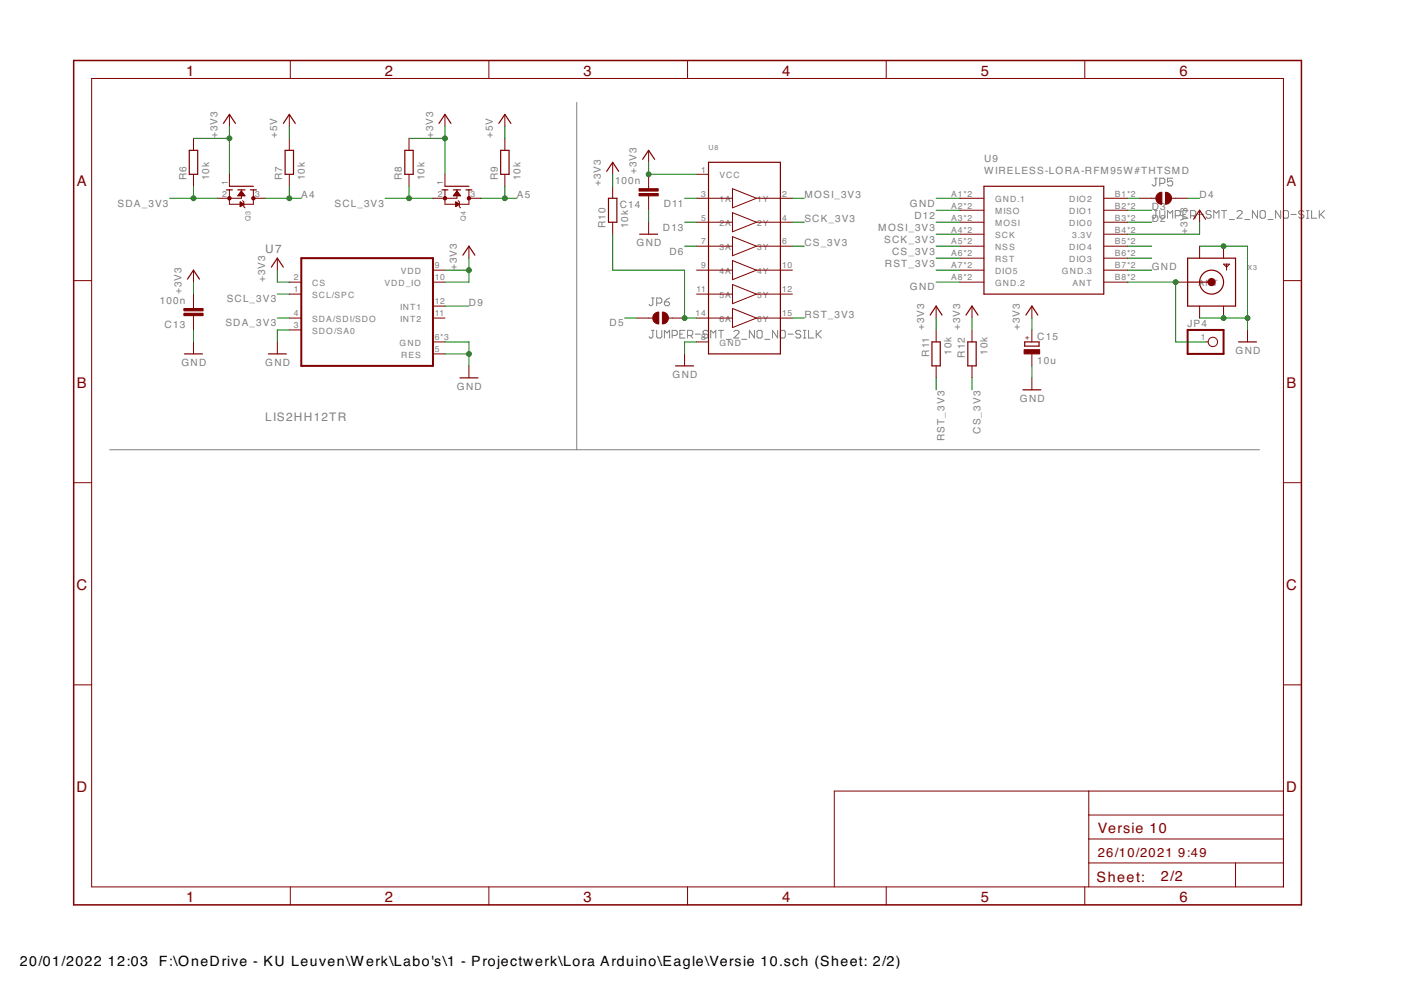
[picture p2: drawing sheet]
<svg xmlns="http://www.w3.org/2000/svg" width="297mm" height="210mm" viewBox="0 0 297 210" stroke-linecap="round" stroke-linejoin="round" font-family="sans-serif">
<g fill="none" stroke="#808080" stroke-width=".21">
<path d="M122.3 21.7v73.7M244.8 37.8h.5M245.1 37.8v1.3l-.3 .3h-.3l-.2-.3M245.9 38.9h.8l.3-.3v-.5l-.3-.3h-.8v1.6M248.6 37.8h-1.1v.8l.6-.3h.2l.3 .3v.5l-.3 .3h-.5l-.3-.3M244.8 44.6h.5M245.1 44.6v1.4l-.3 .3h-.3l-.2-.3M245.9 44.6v1.4l.3 .3h.5l.3-.3v-1.4M247.5 46.3v-1.7l.6 .6 .5-.6v1.7M249.2 45.7h.8l.3-.2v-.6l-.3-.3h-.8v1.7M250.8 45.5h.6M251.9 44.6h-1.1v1.7h1.1"/>
<path d="M252.4 45.7h.9l.2-.2v-.6l-.2-.3h-.9v1.7M253 45.7l.5 .6M254.1 45.5h1.1M256.8 44.9l-.3-.3h-.5l-.3 .3v.3l.3 .3h.5l.3 .2v.3l-.3 .3h-.5l-.3-.3M257.3 46.3v-1.7l.6 .6 .5-.6v1.7M259 44.6h1.1M259.5 44.6v1.7M260.6 46.5h1.1M262.3 44.9l.2-.3h.6l.3 .3v.3l-1.1 1.1h1.1M263.9 46.5h1.1M266.6 44.6v1.7l-1.1-1.7v1.7M267.2 44.9l.2-.3h.6l.3 .3v1.1l-.3 .3h-.6l-.2-.3z"/>
<path d="M268.8 46.5h1.1M271.5 44.6v1.7l-1.1-1.7v1.7M272.1 44.9l.3-.3h.5l.3 .3v1.1l-.3 .3h-.5l-.3-.3zM273.7 45.5h1.1M276.4 44.9l-.2-.3h-.6l-.2 .3v.3l.2 .3h.6l.2 .2v.3l-.2 .3h-.6l-.2-.3M277 46.3h.5M277 44.6h.5M277.3 44.6v1.7M278.1 44.6v1.7h1.1M279.7 44.6v1.7M280 45.5l.8 .8M280.8 44.6l-1.1 1.1"/>
<path d="M138.1 70h.6M138.1 63.2h.6M138.4 70v1.4l-.3 .3h-.2l-.3-.3M138.4 63.2v1.3l-.3 .3h-.2l-.3-.3M139.2 70v1.4l.3 .3h.5l.3-.3v-1.4M139.2 64.3h.8l.3-.3v-.5l-.3-.3h-.8v1.6M140.9 64h.8l.3 .3v.2l-.3 .3h-.6l-.2-.3zM140.9 71.7v-1.7l.5 .6 .6-.6v1.7M142 63.2l-.6 .3-.5 .5M142.5 71.1h.8l.3-.3v-.5l-.3-.3h-.8v1.7M144.1 70.8h.6M145.2 70h-1.1v1.7h1.1"/>
<path d="M145.8 71.1h.8l.3-.3v-.5l-.3-.3h-.8v1.7M146.3 71.1l.6 .6M147.4 70.8h1.1M150.1 70.3l-.2-.3h-.6l-.2 .3v.3l.2 .2h.6l.2 .3v.3l-.2 .3h-.6l-.2-.3M150.7 71.7v-1.7l.5 .6 .6-.6v1.7M152.3 70h1.1M152.9 70v1.7M154 71.9h1M155.6 70.3l.3-.3h.5l.3 .3v.3l-1.1 1.1h1.1M157.2 71.9h1.1M160 70v1.7l-1.1-1.7v1.7M160.5 70.3l.3-.3h.5l.3 .3v1.1l-.3 .3h-.5l-.3-.3z"/>
<path d="M162.2 71.9h1M164.9 70v1.7l-1.1-1.7v1.7M165.7 70h.5l.3 .3v1.1l-.3 .3h-.5l-.3-.3v-1.1zM167.1 70.8h1M169.8 70.3l-.3-.3h-.5l-.3 .3v.3l.3 .2h.5l.3 .3v.3l-.3 .3h-.5l-.3-.3M170.3 71.7h.6M170.3 70h.6M170.6 70v1.7M171.4 70v1.7h1.1M173.1 70v1.7M173.3 70.8l.8 .9M174.1 70l-1 1.1"/>
<path d="M23.2 95.4h243.8"/>
</g>
<g fill="none" stroke="#800000" stroke-width=".21">
<path d="M19.4 16.6h252.7v171.4h-252.7zM61.6 12.8v3.8M103.7 12.8v3.8M145.8 12.8v3.8M187.9 12.8v3.8M230 12.8v3.8M41 29.3v2.6M41 37v2.5M48.6 24.3v2.5M48.6 37v2.5M61.3 24.3v2.5M61.3 29.3v2.6"/>
<path d="M61.3 37v2.5M86.7 29.3v2.6M86.7 37v2.5M94.3 24.3v2.5M94.3 37v2.5M107 24.3v2.5M107 29.3v2.6M107 37v2.5M129.9 34.4v2.6M129.9 39.5v2.5M137.5 31.9v2.5M137.5 37v3"/>
<path d="M147.7 37h2.5M15.6 59.5h3.8M41 57.3v2.5M48.6 40.3v3h5.1v-3M50.5 41.4h1.4M50.6 41.3h1.2M50.7 41.2h1M50.7 41.1h.9M50.8 41h.7M50.9 42.8l.8 .5-.8 .5zM50.9 43.8h.1M50.9 43.6h.3"/>
<path d="M50.9 43.5h.5M50.9 43.4h.7M50.9 43.3h.7M50.9 43.1h.5M50.9 43h.4M50.9 42.9h.2M50.9 40.9h.5M51 40.7h.3M51.1 40.6h.1M51.2 40.3v1.7h-5.1M51.2 40.5l.7 1h-1.5zM51.4 42.5l.3 .3v1l.2 .3"/>
<path d="M53.7 42h2.6M58.8 54.7v2.6M61.3 59.8h2.6M91.8 57.3h2.5M91.8 59.8h2.5M94.3 40.3v3h5.1v-3M96.2 41.4h1.4M96.3 41.3h1.2M96.4 41.2h1M96.5 41.1h.8M96.5 41h.7M96.6 43.8h.1"/>
<path d="M96.6 43.6h.3M96.6 43.5h.5M96.6 43.4h.7M96.6 43.3h.7M96.6 43.1h.6M96.6 43h.4M96.6 42.9h.2M96.6 40.9h.5M96.6 42.8l.8 .5-.8 .5zM96.7 40.7h.3M96.8 40.6h.2M96.9 40.3v1.7h-5.1"/>
<path d="M96.9 40.5l.7 1h-1.5zM97.1 42.5l.3 .3v1l.2 .3M99.4 42h2.6M99.4 52.2v2.5M129.9 47.1v2.6M137.5 41.5v3.1M137.5 47.1v2.6M147.7 42h7.6M147.7 47.1h7.6M147.7 52.2h7.6M147.7 57.3h7.6M155.3 40l5.1 2-5.1 2.1z"/>
<path d="M155.3 45.1l5.1 2-5.1 2zM155.3 50.2l5.1 2-5.1 2zM155.3 55.2l5.1 2.1-5.1 2zM160.4 42h7.6M160.4 47.1h7.6M160.4 52.2h7.6M160.4 57.3h7.6M203.5 42h5.1M203.5 44.6h5.1M203.5 47.1h5.1M203.5 49.7h5.1M203.5 52.2h5.1"/>
<path d="M203.5 54.7h5.1M203.5 57.3h5.1M203.5 59.8h5.1M234 42h5.1M234 44.6h5.1M234 47.1h5.1M234 49.7h5.1M234 52.2h5.1M234 54.7h5.1M234 57.3h5.1M234 59.8h5.1M241.6 42h3.5"/>
<path d="M248.4 42h3.4M249.3 59.8h2.5M254.3 44.6v2.5M254.3 52.2v2.5M259.4 56h1.3l-.6 .6zM259.4 52.2v2.5M260.1 56v1.3M272.1 59.5h3.8M41 62.4v3M41 66.9v3.1M41 72.5v2.5M58.8 72.5v2.5"/>
<path d="M61.3 62.4h2.6M61.3 67.4h2.6M61.3 70h2.6M91.8 72.5h2.5M91.8 67.4h2.5M91.8 64.9h2.5M91.8 75h2.5M99.4 77.6v2.5M135 67.4h3.4M141.7 67.4h3.4M145.1 75v2.6M147.7 72.5h2.5"/>
<path d="M147.7 62.4h7.6M147.7 67.4h7.6M155.3 60.3l5.1 2.1-5.1 2zM155.3 65.4l5.1 2-5.1 2zM160.4 62.4h7.6M160.4 67.4h7.6M198.5 64.9v2.5M198.5 70v2.5M198.5 77.6v2.5M206.1 64.9v2.5M206.1 70v2.5M206.1 77.6v2.5"/>
<path d="M218.8 64.9v2.5M218.8 70v2.5M218.8 75v2.6M254.3 64.9v2.5M255.6 72.5h.6M259.4 64.9v2.5M264.5 70v2.5M218.8 80.1v2.6M15.6 102.3h3.8M272.1 102.3h3.8M15.6 145.2h3.8M272.1 145.2h3.8"/>
<path d="M230.8 167.7v20.3M230.8 177.9h41.3M230.8 172.8h41.3M272.1 167.7h-95.2v20.3M61.6 188v3.9M103.7 188v3.9M145.8 188v3.9M187.9 188v3.9M230 188v3.9M230.8 183h41.3M262 183v5"/>
<circle cx="257.2" cy="72.5" r=".99"/>
</g>
<path d="M15.6 12.8h260.3v179.1h-260.3z" fill="none" stroke="#800000" stroke-width=".32"/>
<g fill="none" stroke="#800000" stroke-width=".25">
<path d="M40.1 31.9h1.8v5.1h-1.8zM47.4 26.2l1.2-1.9 1.3 1.9M48.6 39.5h5.1M60.1 26.2l1.2-1.9 1.3 1.9M60.5 31.9h1.7v5.1h-1.7zM85.8 31.9h1.8v5.1h-1.8zM93.1 26.2l1.2-1.9 1.3 1.9M94.3 39.5h5.1M105.8 26.2l1.2-1.9 1.3 1.9M106.2 31.9h1.7v5.1h-1.7zM128.6 36.3l1.3-1.9 1.3 1.9M136.2 33.8l1.3-1.9 1.3 1.9"/>
<path d="M150.2 34.4h15.3v40.6h-15.3zM208.6 39.5h25.4v22.9h-25.4zM39.8 59.2l1.2-1.9 1.3 1.9M48 40.3h1.3M50.4 40.3h1.5M53.1 40.3h1.3M57.5 56.6l1.3-1.9 1.3 1.9M93.7 40.3h1.3M96.1 40.3h1.5M98.1 54.1l1.3-1.9 1.3 1.9M98.8 40.3h1.3M129 42h1.8v5.1h-1.8z"/>
<path d="M135.6 49.7h3.8M251.8 54.7h10.2v10.2h-10.2zM251.8 59.8h5.1M253.1 46.5l1.2-1.9 1.3 1.9M39.1 75h3.8M56.9 75h3.8M143.2 77.6h3.8M197.2 66.8l1.3-1.9 1.2 1.9M197.6 72.5h1.7v5.1h-1.7zM204.8 66.8l1.3-1.9 1.2 1.9M205.2 72.5h1.8v5.1h-1.8zM217.3 72.5h3v.9h-3z"/>
<path d="M217.5 66.8l1.3-1.9 1.2 1.9M262.6 72.5h3.8M97.5 80.1h3.8M216.9 82.7h3.8"/>
<circle cx="256.9" cy="59.8" r="2.54"/>
</g>
<g fill="#800000" stroke="#800000" stroke-width=".21">
<path d="M247.1 40.8a1.27 1.27 0 0 1 1.3 1.2 1.27 1.27 0 0 1-1.3 1.3z" fill-rule="evenodd"/>
<path d="M245.4 41.2l.5-.4h.4v2.5a1.27 1.27 0 0 1-1.1-.7 1.27 1.27 0 0 1 .2-1.4z" fill-rule="evenodd"/>
<path d="M140.4 66.2a1.26 1.26 0 0 1 1.3 1.2 1.26 1.26 0 0 1-1.3 1.3z" fill-rule="evenodd"/>
<path d="M138.7 66.6l.5-.4h.5v2.5a1.26 1.26 0 0 1-1.2-.8 1.26 1.26 0 0 1 .2-1.3z" fill-rule="evenodd"/>
<circle cx="256.9" cy="59.8" r=".77"/>
<circle cx="48.6" cy="42" r=".36"/>
<circle cx="53.7" cy="42" r=".36"/>
<circle cx="94.3" cy="42" r=".36"/>
<circle cx="99.4" cy="42" r=".36"/>
</g>
<path d="M63.9 54.7h27.9v22.9h-27.9zM251.8 70h7.6v5h-7.6z" fill="none" stroke="#800000" stroke-width=".42"/>
<g fill="#800000" stroke="#800000" stroke-width=".21">
<path d="M135.5 40h4.1v.5h-4.1z"/>
<path d="M135.5 41h4.1v.5h-4.1z"/>
<path d="M217.1 74.1h3.3v.9h-3.3z"/>
<path d="M39 65.4h4.1v.5h-4.1z"/>
<path d="M39 66.4h4.1v.5h-4.1z"/>
</g>
<g fill="none" stroke="#008000" stroke-width=".21">
<path d="M41 39.5v2.5M41 29.3h7.6M48.6 26.8v10.2M61.3 26.8v2.5M61.3 39.5v2.5M86.7 29.3h7.6M86.7 39.5v2.5M94.3 26.8v10.2M107 26.8v2.5M107 39.5v2.5M129.9 37v2.5M137.5 34.4v2.6h10.2"/>
<path d="M35.9 42h10.2M41 59.8v2.6M56.3 42h7.6M58.8 57.3v2.5h2.5M81.6 42h10.2M94.3 57.3h5.1M99.4 54.7v5.1h-5.1M102 42h7.6M129.9 49.7v7.6h15.2v10.1h2.6M137.5 44.6v2.5M145.1 52.2h2.6M145.1 42h2.6"/>
<path d="M145.1 47.1h2.6M168 52.2h2.5M168 42h2.5M168 47.1h2.5M198.5 52.2h5M198.5 42h5M198.5 59.8h5M198.5 57.3h5M198.5 49.7h5M198.5 47.1h5M198.5 54.7h5M198.5 44.6h5"/>
<path d="M239.1 52.2h5.1M239.1 59.8h10.2v12.7h6.3M239.1 42h2.5M239.1 57.3h5.1M239.1 47.1h5.1M239.1 54.7h5.1M239.1 44.6h5.1M251.8 42h2.5M254.3 52.2h10.2v17.8M254.3 47.1v2.6h-15.2M41 70v2.5M58.8 67.4h2.5"/>
<path d="M58.8 62.4h2.5M61.3 70h-2.5v2.5M94.3 72.5h5.1v5.1M94.3 75h5.1M94.3 64.9h5.1M132.4 67.4h2.6M147.7 72.5h-2.6v2.5M168 67.4h2.5M198.5 67.4v2.6M206.1 67.4v2.6M218.8 67.4v2.6M218.8 77.6v2.5"/>
<path d="M254.3 67.4h10.2M198.5 80.1v2.6M206.1 80.1v2.6"/>
</g>
<g fill="#008000" stroke="#008000" stroke-width=".21">
<circle cx="259.4" cy="52.2" r=".51"/>
<circle cx="259.4" cy="67.4" r=".51"/>
<circle cx="264.5" cy="67.4" r=".51"/>
<circle cx="99.4" cy="75" r=".51"/>
<circle cx="249.3" cy="59.8" r=".51"/>
<circle cx="137.5" cy="37" r=".51"/>
<circle cx="48.6" cy="29.3" r=".51"/>
<circle cx="94.3" cy="29.3" r=".51"/>
<circle cx="99.4" cy="57.3" r=".51"/>
<circle cx="41" cy="42" r=".51"/>
<circle cx="86.7" cy="42" r=".51"/>
<circle cx="107" cy="42" r=".51"/>
<circle cx="61.3" cy="42" r=".51"/>
<circle cx="145.1" cy="67.4" r=".51"/>
</g>
<g font-size="3.7" fill="#800000">
<text x="39.5" y="16">1</text>
<text x="81.6" y="16">2</text>
<text x="123.7" y="16">3</text>
<text x="165.8" y="16">4</text>
<text x="207.9" y="16">5</text>
<text x="250" y="16">6</text>
<text x="16.3" y="39.4">A</text>
<text x="272.8" y="39.4">A</text>
<text x="16.3" y="82.2">B</text>
<text x="272.8" y="82.2">B</text>
<text x="16.2" y="125.1">C</text>
<text x="272.7" y="125.1">C</text>
<text x="16.2" y="167.9">D</text>
<text x="272.7" y="167.9">D</text>
<text x="39.5" y="191.2">1</text>
<text x="81.6" y="191.2">2</text>
<text x="123.7" y="191.2">3</text>
<text x="165.8" y="191.2">4</text>
<text x="207.9" y="191.2">5</text>
<text x="250" y="191.2">6</text>
</g>
<g font-size="3.6" fill="#800000">
<text x="232.8" y="176.6">Versie 10</text>
<text x="232.5" y="186.9">Sheet:</text>
<text x="246.1" y="186.8">2/2</text>
</g>
<g font-size="3.5">
<text x="4.2" y="204.7">20/01/2022</text>
<text x="22.9" y="204.7">12:03 F:\OneDrive - KU Leuven\Werk\Labo's\1 - Projectwerk\Lora Arduino\Eagle\Versie 10.sch (Sheet: 2/2)</text>
</g>
<g font-size="3.2" fill="#800000">
<text x="232.8" y="181.7">26/10/2021</text>
<text x="249.8" y="181.7">9:49</text>
</g>
<g font-size="2.9" fill="#808080">
<text x="56.3" y="53.7">U7</text>
<text x="56.3" y="89.2">LIS2HH12TR</text>
</g>
<g font-size="2.5" fill="#808080">
<text x="46.1" y="29.3" transform="rotate(-90 46.1 29.3)">+3V3</text>
<text x="58.8" y="29.3" transform="rotate(-90 58.8 29.3)">+5V</text>
<text x="91.8" y="29.3" transform="rotate(-90 91.8 29.3)">+3V3</text>
<text x="104.5" y="29.3" transform="rotate(-90 104.5 29.3)">+5V</text>
<text x="208.6" y="34.4">U9</text>
<text x="39.5" y="38.2" transform="rotate(-90 39.5 38.2)">R6</text>
<text x="44.3" y="38.2" transform="rotate(-90 44.3 38.2)">10k</text>
<text x="59.8" y="38.2" transform="rotate(-90 59.8 38.2)">R7</text>
<text x="64.6" y="38.2" transform="rotate(-90 64.6 38.2)">10k</text>
<text x="85.2" y="38.2" transform="rotate(-90 85.2 38.2)">R8</text>
<text x="90" y="38.2" transform="rotate(-90 90 38.2)">10k</text>
<text x="105.5" y="38.2" transform="rotate(-90 105.5 38.2)">R9</text>
<text x="110.3" y="38.2" transform="rotate(-90 110.3 38.2)">10k</text>
<text x="127.4" y="39.5" transform="rotate(-90 127.4 39.5)">+3V3</text>
<text x="130.4" y="39.1">100n</text>
<text x="135" y="37" transform="rotate(-90 135 37)">+3V3</text>
<text x="208.6" y="37">WIRELESS-LORA-RFM95W#THTSMD</text>
<text x="24.9" y="43.8">SDA_3V3</text>
<text x="63.9" y="42">A4</text>
<text x="70.9" y="43.8">SCL_3V3</text>
<text x="109.6" y="42">A5</text>
<text x="131.4" y="44.2">C14</text>
<text x="140.7" y="43.8">D11</text>
<text x="170.5" y="42">MOSI_3V3</text>
<text x="170.5" y="47.1">SCK_3V3</text>
<text x="192.9" y="43.8">GND</text>
<text x="193.9" y="46.4">D12</text>
<text x="244.2" y="44.6">D3</text>
<text x="244.2" y="47.1">D2</text>
<text x="254.3" y="42">D4</text>
<text x="128.4" y="48.4" transform="rotate(-90 128.4 48.4)">R10</text>
<text x="133.2" y="48.4" transform="rotate(-90 133.2 48.4)">10k</text>
<text x="135" y="52.2">GND</text>
<text x="140.5" y="48.9">D13</text>
<text x="141.9" y="54">D6</text>
<text x="170.5" y="52.2">CS_3V3</text>
<text x="186.2" y="48.9">MOSI_3V3</text>
<text x="187.5" y="51.4">SCK_3V3</text>
<text x="189.1" y="54">CS_3V3</text>
<text x="251.8" y="49.7" transform="rotate(-90 251.8 49.7)">+3V3</text>
<text x="56.3" y="59.8" transform="rotate(-90 56.3 59.8)">+3V3</text>
<text x="96.9" y="57.3" transform="rotate(-90 96.9 57.3)">+3V3</text>
<text x="187.6" y="56.5">RST_3V3</text>
<text x="244.2" y="57.3">GND</text>
<text x="33.9" y="64.5">100n</text>
<text x="38.5" y="62.3" transform="rotate(-90 38.5 62.3)">+3V3</text>
<text x="48.1" y="64.1">SCL_3V3</text>
<text x="99.4" y="64.9">D9</text>
<text x="192.9" y="61.6">GND</text>
<text x="34.9" y="69.6">C13</text>
<text x="47.8" y="69.2">SDA_3V3</text>
<text x="129.2" y="69.2">D5</text>
<text x="170.5" y="67.4">RST_3V3</text>
<text x="195.9" y="70" transform="rotate(-90 195.9 70)">+3V3</text>
<text x="203.5" y="70" transform="rotate(-90 203.5 70)">+3V3</text>
<text x="216.2" y="70" transform="rotate(-90 216.2 70)">+3V3</text>
<text x="251.8" y="69.3">JP4</text>
<text x="38.5" y="77.6">GND</text>
<text x="56.3" y="77.6">GND</text>
<text x="197" y="75.6" transform="rotate(-90 197 75.6)">R11</text>
<text x="201.8" y="75.3" transform="rotate(-90 201.8 75.3)">10k</text>
<text x="204.6" y="75.8" transform="rotate(-90 204.6 75.8)">R12</text>
<text x="209.4" y="75.3" transform="rotate(-90 209.4 75.3)">10k</text>
<text x="219.9" y="77.1">10u</text>
<text x="219.9" y="72">C15</text>
<text x="262" y="75">GND</text>
<text x="96.9" y="82.7">GND</text>
<text x="142.6" y="80.1">GND</text>
<text x="216.2" y="85.2">GND</text>
<text x="200.2" y="93.5" transform="rotate(-90 200.2 93.5)">RST_3V3</text>
<text x="207.9" y="92" transform="rotate(-90 207.9 92)">CS_3V3</text>
</g>
<g font-size="2.1" fill="#808080">
<text x="47.1" y="41.7">2</text>
<text x="48.3" y="39.1" transform="rotate(-90 48.3 39.1)">1</text>
<text x="54.1" y="41.7">3</text>
<text x="92.8" y="41.7">2</text>
<text x="94" y="39.1" transform="rotate(-90 94 39.1)">1</text>
<text x="99.8" y="41.7">3</text>
<text x="148.7" y="41.7">3</text>
<text x="148.7" y="36.6">1</text>
<text x="152.6" y="37.7">VCC</text>
<text x="165.8" y="41.7">2</text>
<text x="201.7" y="41.7">A1*2</text>
<text x="236.4" y="41.7">B1*2</text>
<text x="148.7" y="46.8">5</text>
<text x="152.6" y="42.8">1A</text>
<text x="152.6" y="47.9">2A</text>
<text x="160.5" y="42.8">1Y</text>
<text x="160.5" y="47.9">2Y</text>
<text x="165.8" y="46.8">4</text>
<text x="201.7" y="44.2">A2*2</text>
<text x="201.7" y="46.8">A3*2</text>
<text x="211" y="42.8">GND.1</text>
<text x="211" y="45.3">MISO</text>
<text x="211" y="47.9">MOSI</text>
<text x="226.7" y="47.9">DIO0</text>
<text x="226.7" y="45.3">DIO1</text>
<text x="226.7" y="42.8">DIO2</text>
<text x="236.4" y="46.8">B3*2</text>
<text x="236.4" y="44.2">B2*2</text>
<text x="148.7" y="51.8">7</text>
<text x="152.6" y="53">3A</text>
<text x="160.5" y="53">3Y</text>
<text x="165.8" y="51.8">6</text>
<text x="201.7" y="49.3">A4*2</text>
<text x="201.7" y="51.8">A5*2</text>
<text x="211" y="50.4">SCK</text>
<text x="211" y="53">NSS</text>
<text x="226.7" y="53">DIO4</text>
<text x="227.3" y="50.4">3.3V</text>
<text x="236.4" y="51.8">B5*2</text>
<text x="236.4" y="49.3">B4*2</text>
<text x="62.3" y="59.5">2</text>
<text x="85" y="58">VDD</text>
<text x="92.2" y="56.9">9</text>
<text x="92.2" y="59.5">10</text>
<text x="148.7" y="56.9">9</text>
<text x="152.6" y="58">4A</text>
<text x="160.5" y="58">4Y</text>
<text x="165.8" y="56.9">10</text>
<text x="201.7" y="54.4">A6*2</text>
<text x="201.7" y="56.9">A7*2</text>
<text x="201.7" y="59.5">A8*2</text>
<text x="211" y="55.5">RST</text>
<text x="211" y="58">DIO5</text>
<text x="225.1" y="58">GND.3</text>
<text x="226.7" y="55.5">DIO3</text>
<text x="236.4" y="59.5">B8*2</text>
<text x="236.4" y="56.9">B7*2</text>
<text x="236.4" y="54.4">B6*2</text>
<text x="62.3" y="62">1</text>
<text x="66.2" y="60.6">CS</text>
<text x="66.2" y="63.1">SCL/SPC</text>
<text x="81.5" y="60.6">VDD_IO</text>
<text x="84.8" y="65.6">INT1</text>
<text x="92.2" y="64.5">12</text>
<text x="147.6" y="62">11</text>
<text x="152.6" y="63.1">5A</text>
<text x="160.5" y="63.1">5Y</text>
<text x="165.8" y="62">12</text>
<text x="211" y="60.6">GND.2</text>
<text x="227.4" y="60.6">ANT</text>
<text x="254.1" y="60.6">ANT</text>
<text x="62.3" y="67.1">4</text>
<text x="62.3" y="69.6">3</text>
<text x="66.2" y="68.2">SDA/SDI/SDO</text>
<text x="66.2" y="70.7">SDO/SA0</text>
<text x="84.8" y="68.2">INT2</text>
<text x="92.2" y="67.1">11</text>
<text x="147.5" y="67.1">14</text>
<text x="152.6" y="68.2">6A</text>
<text x="160.5" y="68.2">6Y</text>
<text x="165.8" y="67.1">15</text>
<text x="84.7" y="73.3">GND</text>
<text x="85.1" y="75.8">RES</text>
<text x="92.2" y="72.1">6*3</text>
<text x="92.2" y="74.7">5</text>
<text x="148.7" y="72.1">8</text>
<text x="152.6" y="73.3">GND</text>
<text x="254.6" y="72.1">1</text>
</g>
<g font-size="1.8" fill="#808080">
<text x="150.2" y="31.9">U8</text>
<text x="53.1" y="46.9" transform="rotate(-90 53.1 46.9)">Q3</text>
<text x="98.8" y="46.9" transform="rotate(-90 98.8 46.9)">Q4</text>
<text x="264.5" y="57.3">X3</text>
</g>
<text font-size="1.8" fill="#800000" x="218.2" y="72.1" transform="rotate(-90 218.2 72.1)">+</text>
</svg>
